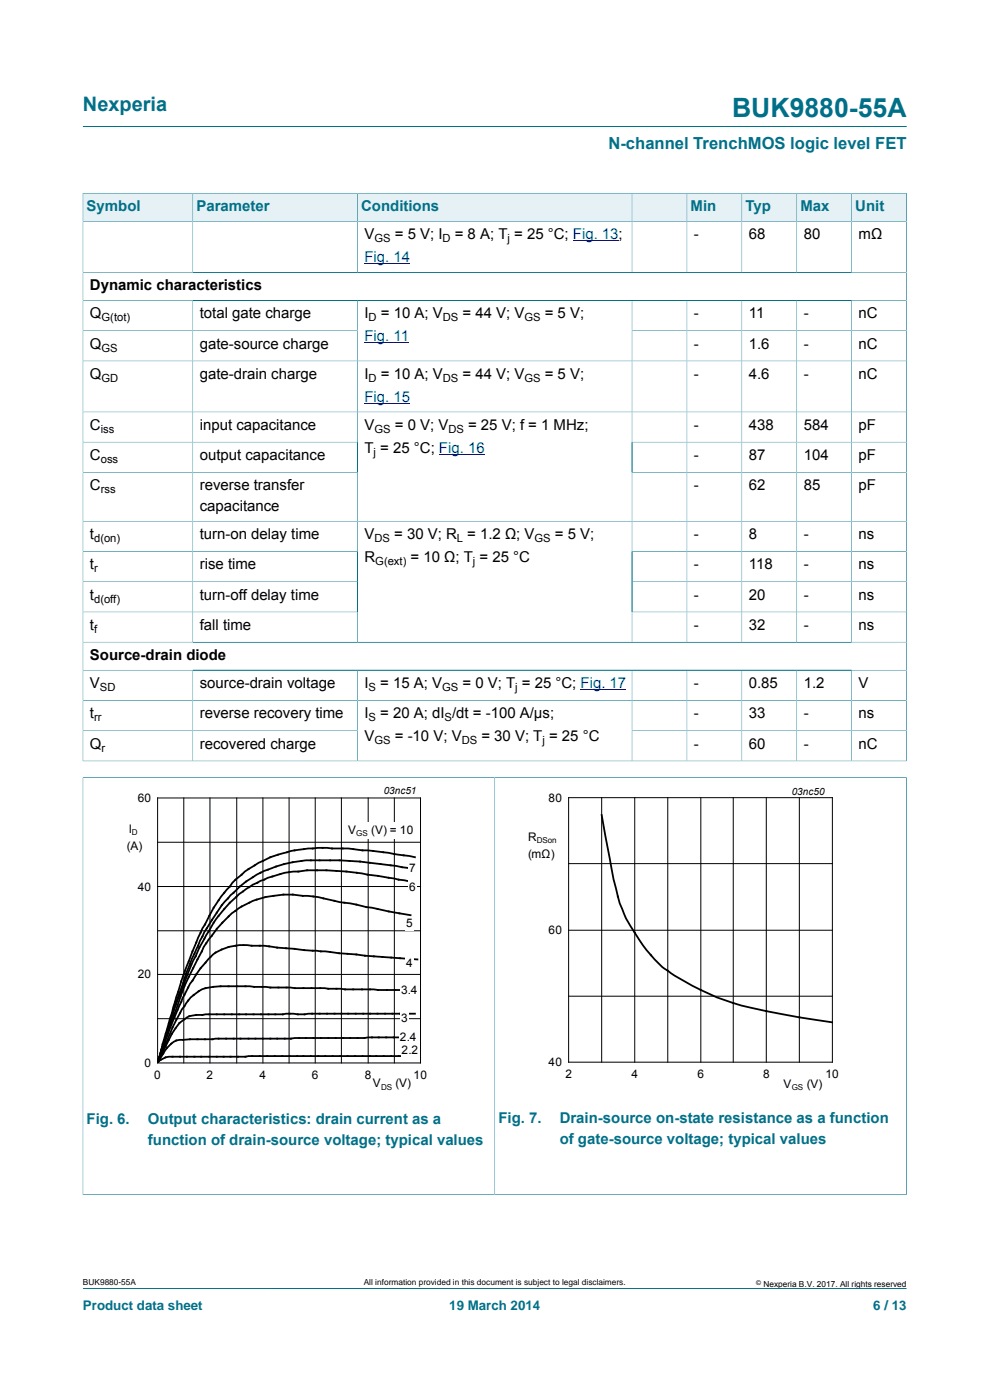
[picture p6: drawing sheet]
<svg xmlns="http://www.w3.org/2000/svg" width="210mm" height="297mm" viewBox="0 0 210 297" stroke-linecap="round" stroke-linejoin="round" font-family="sans-serif">
<path d="M17.6 26.8h174.7M17.6 273.3h174.7" fill="none" stroke="#007088" stroke-width=".21"/>
<path d="M17.7 41.1h23.1v5.8h-23.1z" fill="#e5f1f4"/>
<path d="M17.6 40.9v6.1h23.3v-6h-23.4" fill="none" stroke="#007088" stroke-width=".21"/>
<path d="M41 41.1h34.8v5.8h-34.8z" fill="#e5f1f4"/>
<path d="M40.9 41h34.9v6h-34.9z" fill="none" stroke="#007088" stroke-width=".21"/>
<path d="M75.9 41.1h58.1v5.8h-58.1z" fill="#e5f1f4"/>
<path d="M75.8 41h58.3v6h-58.3z" fill="none" stroke="#007088" stroke-width=".21"/>
<path d="M134.1 41.1h11.5v5.8h-11.5z" fill="#e5f1f4"/>
<path d="M134.1 41h11.6v6h-11.6z" fill="none" stroke="#007088" stroke-width=".21"/>
<path d="M145.8 41.1h11.5v5.8h-11.5z" fill="#e5f1f4"/>
<path d="M145.7 41h11.7v6h-11.7z" fill="none" stroke="#007088" stroke-width=".21"/>
<path d="M157.4 41.1h11.5v5.8h-11.5z" fill="#e5f1f4"/>
<path d="M157.4 41h11.6v6h-11.6z" fill="none" stroke="#007088" stroke-width=".21"/>
<path d="M169.1 41.1h11.5v5.8h-11.5z" fill="#e5f1f4"/>
<path d="M169 41h11.7v6h-11.7z" fill="none" stroke="#007088" stroke-width=".21"/>
<path d="M180.7 41.1h11.5v5.8h-11.5z" fill="#e5f1f4"/>
<g fill="none" stroke="#007088" stroke-width=".21">
<path d="M17.6 57.8h174.7M40.9 47v10.8M75.8 47v10.8M134.1 47v10.8M145.7 47v10.8M157.4 47v10.8M169 47v10.8M192.3 47h-174.7v114.5M192.3 40.9v120.6M192.4 41h-11.7v16.8M17.6 63.7h174.7M17.6 70.2h58.2"/>
<path d="M17.6 76.6h174.7M40.9 63.7v72.5M75.8 63.7v72.5M134.1 63.7v72.5M134.1 70.2h58.2M145.7 63.7v72.5M157.4 63.7v72.5M169 63.7v72.5M180.7 63.7v72.5M17.6 87.4h174.7M17.6 93.8h58.2M134.1 93.8h58.2"/>
<path d="M17.6 100.2h58.2M17.6 110.6h174.7M17.6 117h58.2M134.1 100.2h58.2M134.1 117h58.2M17.6 123.4h58.2M17.6 129.8h58.2M17.6 136.2h174.7M134.1 123.4h58.2M134.1 129.8h58.2M17.6 142.2h174.7M17.6 148.6h174.7"/>
<path d="M17.6 155h58.2M40.9 142.2v19.2M75.8 142.2v19.2M134.1 142.2v19.2M134.1 155h58.2M145.7 142.2v19.2M157.4 142.2v19.2M169 142.2v19.2M180.7 142.2v19.2M17.5 161.4h174.9M17.5 165h87.4v88.4h-87.4M17.6 164.9v88.6"/>
</g>
<path d="M77.3 56h9.7M121.5 51.1h9.7M77.3 72.7h9.5M77.3 85.6h9.7M93.1 96.4h9.7M123.2 146.3h9.7" fill="none" stroke="#00f" stroke-width=".21"/>
<g fill="none" stroke="#000" stroke-width=".21">
<path d="M33.4 178.7h55.8M33.4 169.3h55.8v56.2h-55.8zM39 169.3v56.2M44.5 169.3v56.2M50.2 169.3v56.2M55.8 169.3v56.2M61.3 169.3v56.2M66.9 169.3v56.2M72.4 169.3v56.2M78.1 169.3v56.2M83.6 169.3v56.2M33.4 197.5h55.8"/>
<path d="M33.4 188.1h55.8M33.4 216.1h55.8M33.4 206.7h55.8"/>
</g>
<g fill="none" stroke="#000" stroke-width=".38">
<path d="M87 187l-4.5-.8a82.4 82.4 0 0 0-15.2-1.6h-2.2l-1.8 .3a20.3 20.3 0 0 0-8.7 2.4 22.8 22.8 0 0 0-8.2 7l-2.1 3.3a45.9 45.9 0 0 0-3.7 7.1l-3.6 9.3-1.1 3.3M87.1 194.1l-9.4-1.7-3.4-.8-2.3-.2a31.9 31.9 0 0 0-8.8-1.5 19.2 19.2 0 0 0-14 3.9 33.6 33.6 0 0 0-6 7.1 79.5 79.5 0 0 0-5.9 13.5l-2.7 7.3M87.3 184.2l-1-.1a139.1 139.1 0 0 0-14.3-1.6h-2a32.9 32.9 0 0 0-11.5 1.3 23.6 23.6 0 0 0-12.5 9.8 54 54 0 0 0-5.3 9.8 211.9 211.9 0 0 0-6.1 18.3M88 181.9l-1.2-.3a118.4 118.4 0 0 0-18.3-1.7 27.9 27.9 0 0 0-13.7 3.1 25.5 25.5 0 0 0-7.2 6.4 50.2 50.2 0 0 0-6 10.6l-1.2 2.9a87.3 87.3 0 0 0-3.9 12l-2.5 8.9M35.3 219.4l-1.3 4.4M87.3 210.2l-33.4-.8a48.8 48.8 0 0 0-8.7 0 7.4 7.4 0 0 0-5.7 3.4 46.4 46.4 0 0 0-4.6 9.1l-1.5 3.6M88 215h-22.6l-.8 .2-3.9-.2-.7 .2h-16.4l-.7 .1a5.6 5.6 0 0 0-5.6 2.8l-.8 1.2-3.1 6.2M88.5 203.5l-11.1-.8-8.4-.9-10.2-.8-2.8-.4h-2.6a11.6 11.6 0 0 0-8.2 1.9 32.2 32.2 0 0 0-6.5 9.2l-3.7 9.2-1.6 4.6M34 223.8l-.6 1.6M34 223.8l-.6 1.7M34.6 221.7l-.6 2.1M87.7 224l-50.3 .2a4 4 0 0 0-4 1.3"/>
<path d="M88.1 220.1l-42.4 .2-6.8 .3a4 4 0 0 0-3.9 2.3l-1.6 2.6"/>
</g>
<g fill="#fefefe">
<path d="M73.7 174.4h14.2v3.5h-14.2z" fill-rule="evenodd"/>
<path d="M85 221.4h4v2.9h-4z" fill-rule="evenodd"/>
<path d="M84.9 214.5h1.8v2.9h-1.8z" fill-rule="evenodd"/>
<path d="M85.9 202.8h1.9v3h-1.9z" fill-rule="evenodd"/>
<path d="M85.9 194.5h1.9v2.9h-1.9z" fill-rule="evenodd"/>
<path d="M86.6 186.7h1.9v2.9h-1.9z" fill-rule="evenodd"/>
<path d="M86.6 182.9h1.9v2.9h-1.9z" fill-rule="evenodd"/>
<path d="M84.9 208.7h4v2.9h-4z" fill-rule="evenodd"/>
<path d="M84.6 218.6h4v2.9h-4z" fill-rule="evenodd"/>
</g>
<path d="M20.4 166.4h81.7v66.4h-81.7zM107.8 166.3h81.6v66.2h-81.6z" fill="none" stroke="#fff" stroke-width=".21"/>
<path d="M192.3 164.9v88.6M192.4 165h-87.5v88.4h87.5" fill="none" stroke="#007088" stroke-width=".21"/>
<path d="M120.6 169.2h56v56.1h-56zM127.6 169.2v56.1M134.6 169.2v56.1M141.6 169.2v56.1M148.7 169.2v56.1M155.5 169.2v56.1M162.5 169.2v56.1M169.6 169.2v56.1M120.6 183.2h56M120.6 197.3h56M120.6 211.3h56" fill="none" stroke="#000" stroke-width=".21"/>
<path d="M127.6 172.9a189.8 189.8 0 0 0 3.9 18.8 37.6 37.6 0 0 0 6.6 10.9 20.1 20.1 0 0 0 6.9 5.4 49.1 49.1 0 0 0 17.5 6.5l7.1 1.3 7 1.1" fill="none" stroke="#000" stroke-width=".38"/>
<text font-size="5.6" fill="#007088" x="155.3" y="24.8">BUK9880-55A</text>
<text font-size="4.2" fill="#007088" x="17.6" y="23.6">Nexperia</text>
<text font-size="3.5" fill="#007088" x="129.1" y="31.7">N-channel TrenchMOS logic level FET</text>
<g font-size="3.2" fill="#007088">
<text x="18.4" y="44.8">Symbol</text>
<text x="41.7" y="44.8">Parameter</text>
<text x="76.6" y="44.8">Conditions</text>
<text x="146.5" y="44.8">Min</text>
<text x="158.1" y="44.8">Typ</text>
<text x="169.8" y="44.8">Max</text>
<text x="181.4" y="44.8">Unit</text>
<text x="18.4" y="238.5">Fig. 6.</text>
<text x="31.4" y="238.5">Output characteristics: drain current as a</text>
<text x="105.7" y="238.2">Fig. 7.</text>
<text x="118.7" y="238.2">Drain-source on-state resistance as a function</text>
<text x="31.4" y="242.9">function of drain-source voltage; typical values</text>
<text x="118.7" y="242.6">of gate-source voltage; typical values</text>
</g>
<g font-size="3.2">
<text x="77.3" y="50.8">V</text>
<text x="83.7" y="50.8">= 5 V; I</text>
<text x="96.5" y="50.8">= 8 A; T = 25 °C; Fig. 13;</text>
<text x="147.2" y="50.8">-</text>
<text x="158.8" y="50.8">68</text>
<text x="170.5" y="50.8">80</text>
<text x="182.1" y="50.8">mΩ</text>
<text x="19.1" y="61.6">Dynamic characteristics</text>
<text x="19.1" y="67.5">Q</text>
<text x="42.4" y="67.5">total gate charge</text>
<text x="77.3" y="67.5">I</text>
<text x="80.8" y="67.5">= 10 A; V</text>
<text x="98.1" y="67.5">= 44 V; V</text>
<text x="115.5" y="67.5">= 5 V;</text>
<text x="147.2" y="67.5">-</text>
<text x="158.8" y="67.5">11</text>
<text x="170.5" y="67.5">-</text>
<text x="182.1" y="67.5">nC</text>
<text x="19.1" y="74">Q</text>
<text x="42.4" y="74">gate-source charge</text>
<text x="147.2" y="74">-</text>
<text x="158.8" y="74">1.6</text>
<text x="170.5" y="74">-</text>
<text x="182.1" y="74">nC</text>
<text x="19.1" y="80.4">Q</text>
<text x="42.4" y="80.4">gate-drain charge</text>
<text x="77.3" y="80.4">I</text>
<text x="80.8" y="80.4">= 10 A; V</text>
<text x="98.1" y="80.4">= 44 V; V</text>
<text x="115.5" y="80.4">= 5 V;</text>
<text x="147.2" y="80.4">-</text>
<text x="158.8" y="80.4">4.6</text>
<text x="170.5" y="80.4">-</text>
<text x="182.1" y="80.4">nC</text>
<text x="19.1" y="91.2">C</text>
<text x="42.4" y="91.2">input capacitance</text>
<text x="77.3" y="91.2">V</text>
<text x="83.7" y="91.2">= 0 V; V</text>
<text x="99.3" y="91.2">= 25 V; f = 1 MHz;</text>
<text x="147.2" y="91.2">-</text>
<text x="158.8" y="91.2">438</text>
<text x="170.5" y="91.2">584</text>
<text x="182.1" y="91.2">pF</text>
<text x="19.1" y="97.6">C</text>
<text x="42.4" y="97.6">output capacitance</text>
<text x="77.3" y="96.1">T = 25 °C; Fig. 16</text>
<text x="147.2" y="97.6">-</text>
<text x="158.8" y="97.6">87</text>
<text x="170.5" y="97.6">104</text>
<text x="182.1" y="97.6">pF</text>
<text x="19.1" y="104">C</text>
<text x="42.4" y="104">reverse transfer</text>
<text x="147.2" y="104">-</text>
<text x="158.8" y="104">62</text>
<text x="170.5" y="104">85</text>
<text x="182.1" y="104">pF</text>
<text x="42.4" y="108.4">capacitance</text>
<text x="19.1" y="114.4">t</text>
<text x="42.4" y="114.4">turn-on delay time</text>
<text x="77.3" y="114.4">V</text>
<text x="77.3" y="119.2">R</text>
<text x="83.6" y="114.4">= 30 V; R = 1.2 Ω; V</text>
<text x="87.1" y="119.2">= 10 Ω; T = 25 °C</text>
<text x="117.7" y="114.4">= 5 V;</text>
<text x="147.2" y="114.4">-</text>
<text x="158.8" y="114.4">8</text>
<text x="170.5" y="114.4">-</text>
<text x="182.1" y="114.4">ns</text>
<text x="19.1" y="120.8">t</text>
<text x="42.4" y="120.8">rise time</text>
<text x="147.2" y="120.8">-</text>
<text x="158.8" y="120.8">118</text>
<text x="170.5" y="120.8">-</text>
<text x="182.1" y="120.8">ns</text>
<text x="19.1" y="127.2">t</text>
<text x="42.4" y="127.2">turn-off delay time</text>
<text x="147.2" y="127.2">-</text>
<text x="158.8" y="127.2">20</text>
<text x="170.5" y="127.2">-</text>
<text x="182.1" y="127.2">ns</text>
<text x="19.1" y="133.6">t</text>
<text x="42.4" y="133.6">fall time</text>
<text x="147.2" y="133.6">-</text>
<text x="158.8" y="133.6">32</text>
<text x="170.5" y="133.6">-</text>
<text x="182.1" y="133.6">ns</text>
<text x="19.1" y="140">Source-drain diode</text>
<text x="19.1" y="146">V</text>
<text x="42.4" y="146">source-drain voltage</text>
<text x="77.3" y="146">I</text>
<text x="80.7" y="146">= 15 A; V</text>
<text x="98.1" y="146">= 0 V; T = 25 °C; Fig. 17</text>
<text x="147.2" y="146">-</text>
<text x="158.8" y="146">0.85</text>
<text x="170.5" y="146">1.2</text>
<text x="182.1" y="146">V</text>
<text x="19.1" y="152.4">t</text>
<text x="42.4" y="152.4">reverse recovery time</text>
<text x="77.3" y="152.4">I</text>
<text x="80.7" y="152.4">= 20 A; dI /dt = -100 A/µs;</text>
<text x="147.2" y="152.4">-</text>
<text x="158.8" y="152.4">33</text>
<text x="170.5" y="152.4">-</text>
<text x="182.1" y="152.4">ns</text>
<text x="19.1" y="158.8">Q</text>
<text x="42.4" y="158.8">recovered charge</text>
<text x="77.3" y="157.3">V</text>
<text x="83.7" y="157.3">= -10 V; V</text>
<text x="102.1" y="157.3">= 30 V; T = 25 °C</text>
<text x="147.2" y="158.8">-</text>
<text x="158.8" y="158.8">60</text>
<text x="170.5" y="158.8">-</text>
<text x="182.1" y="158.8">nC</text>
</g>
<g font-size="3.2" fill="#00f">
<text x="77.3" y="55.6">Fig. 14</text>
<text x="77.3" y="72.4">Fig. 11</text>
<text x="77.3" y="85.2">Fig. 15</text>
</g>
<g font-size="2.8" fill="#007088">
<text x="17.6" y="277.9">Product data sheet</text>
<text x="95.3" y="277.9">19 March 2014</text>
<text x="185.2" y="277.9">6 / 13</text>
</g>
<g font-size="2.5">
<text x="29.2" y="170.1">60</text>
<text x="116.4" y="170.1">80</text>
<text x="27.3" y="176.7">I</text>
<text x="73.8" y="176.9">V</text>
<text x="78.7" y="176.9">(V) =</text>
<text x="84.8" y="176.9">10</text>
<text x="112" y="178.4">R</text>
<text x="26.9" y="180.4">(A)</text>
<text x="86.8" y="185.1">7</text>
<text x="112" y="182">(mΩ)</text>
<text x="29.2" y="188.9">40</text>
<text x="86.8" y="188.9">6</text>
<text x="86.1" y="196.7">5</text>
<text x="116.4" y="198.2">60</text>
<text x="29.2" y="207.6">20</text>
<text x="86.1" y="205.1">4</text>
<text x="85.1" y="210.9">3.4</text>
<text x="84.8" y="220.8">2.4</text>
<text x="85.1" y="216.7">3</text>
<text x="30.7" y="226.4">0</text>
<text x="85.2" y="223.6">2.2</text>
<text x="116.4" y="226.2">40</text>
<text x="32.7" y="228.9">0</text>
<text x="43.8" y="228.9">2</text>
<text x="55.1" y="228.9">4</text>
<text x="66.2" y="228.9">6</text>
<text x="77.4" y="228.9">8</text>
<text x="79.1" y="230.7">V</text>
<text x="83.9" y="230.7">(V)</text>
<text x="87.7" y="228.9">10</text>
<text x="119.9" y="228.7">2</text>
<text x="134" y="228.7">4</text>
<text x="148" y="228.7">6</text>
<text x="161.9" y="228.7">8</text>
<text x="166.2" y="230.8">V</text>
<text x="171.1" y="230.8">(V)</text>
<text x="175.1" y="228.7">10</text>
</g>
<g font-size="2.4">
<text x="79.4" y="51.4">GS</text>
<text x="93.9" y="51.4">D</text>
<text x="107.7" y="51.4">j</text>
<text x="21.5" y="68.2">G(tot)</text>
<text x="78.2" y="68.2">D</text>
<text x="93.9" y="68.2">DS</text>
<text x="111.2" y="68.2">GS</text>
<text x="21.5" y="74.6">GS</text>
<text x="21.5" y="81">GD</text>
<text x="78.2" y="81">D</text>
<text x="93.9" y="81">DS</text>
<text x="111.2" y="81">GS</text>
<text x="21.4" y="91.8">iss</text>
<text x="79.4" y="91.8">GS</text>
<text x="95.1" y="91.8">DS</text>
<text x="21.4" y="98.2">oss</text>
<text x="79.3" y="96.7">j</text>
<text x="21.4" y="104.6">rss</text>
<text x="20" y="115">d(on)</text>
<text x="79.4" y="115">DS</text>
<text x="79.6" y="119.9">G(ext)</text>
<text x="96.9" y="115">L</text>
<text x="100.3" y="119.9">j</text>
<text x="113.4" y="115">GS</text>
<text x="20" y="121.4">r</text>
<text x="20" y="127.8">d(off)</text>
<text x="20" y="134.2">f</text>
<text x="21.2" y="146.6">SD</text>
<text x="78.2" y="146.6">S</text>
<text x="93.8" y="146.6">GS</text>
<text x="109.3" y="146.6">j</text>
<text x="20" y="153">rr</text>
<text x="78.2" y="153">S</text>
<text x="94.3" y="153">S</text>
<text x="21.5" y="159.4">r</text>
<text x="79.4" y="157.9">GS</text>
<text x="97.9" y="157.9">DS</text>
<text x="115.1" y="157.9">j</text>
</g>
<g font-size="2.1">
<text x="81.4" y="168.3">03nc51</text>
<text x="168" y="168.6">03nc50</text>
</g>
<g font-size="1.8">
<text x="17.6" y="272.7">BUK9880-55A</text>
<text x="77.2" y="272.7">All information provided in this document is subject to legal disclaimers.</text>
<text x="161.9" y="273">Nexperia B.V. 2017. All rights reserved</text>
</g>
<g font-size="1.7">
<text x="28" y="177.2">D</text>
<text x="75.6" y="177.4">GS</text>
<text x="113.8" y="178.9">DSon</text>
<text x="80.8" y="231.1">DS</text>
<text x="168" y="231.2">GS</text>
</g>
<text font-size="1.4" x="160.4" y="272.6">©</text>
</svg>
